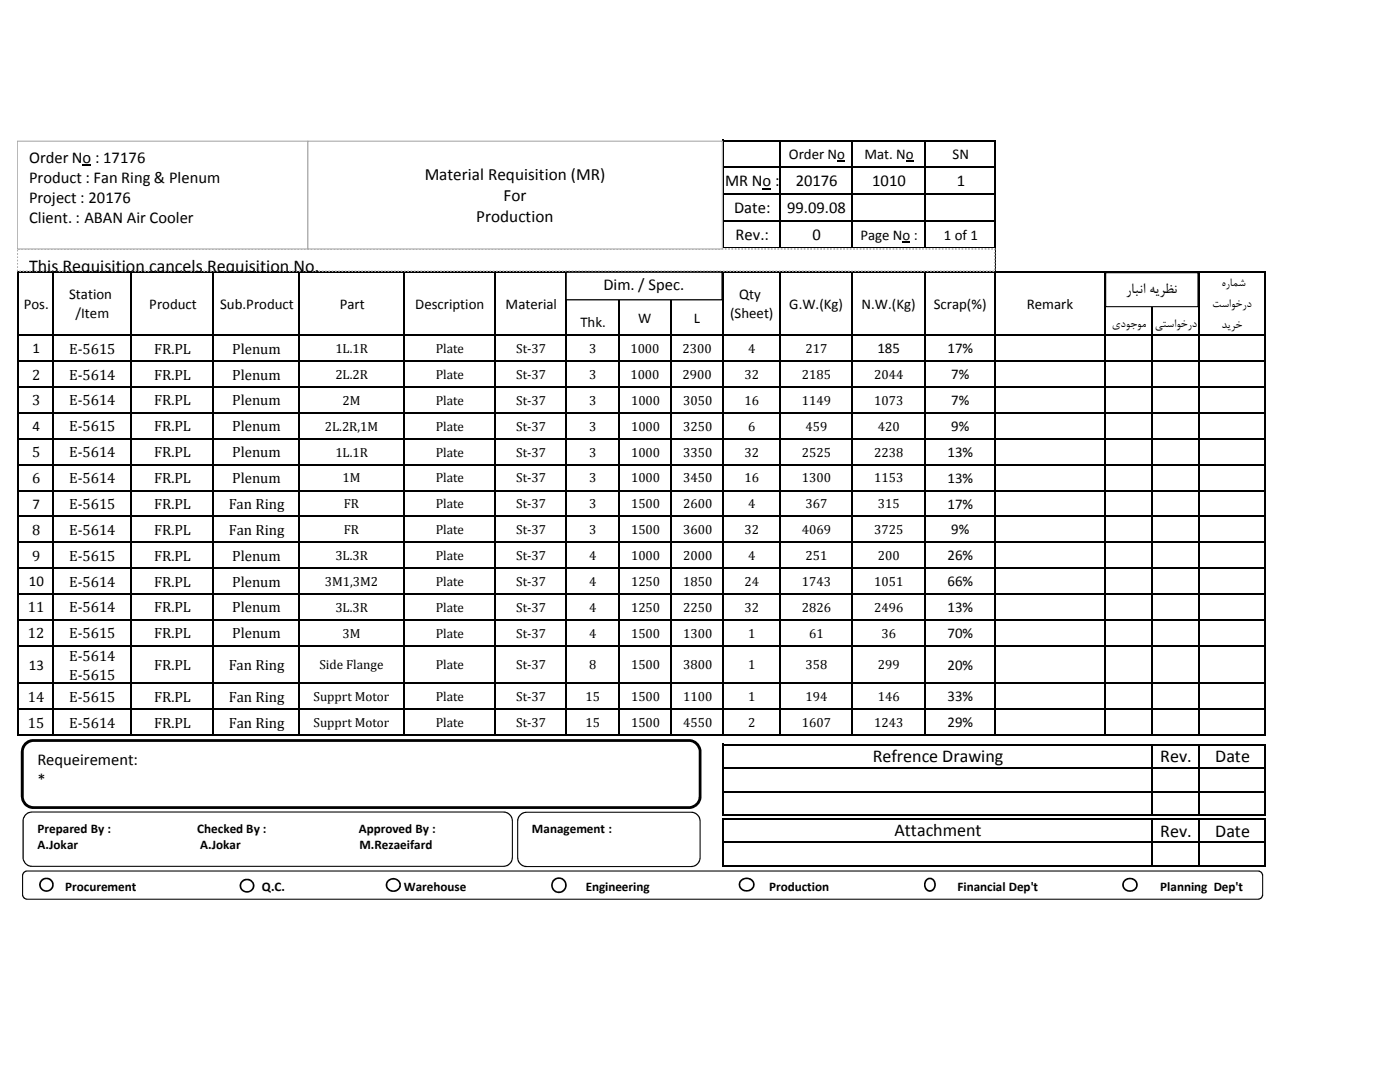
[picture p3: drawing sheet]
<svg xmlns="http://www.w3.org/2000/svg" width="279mm" height="216mm" viewBox="0 0 279 216" stroke-linecap="round" stroke-linejoin="round" font-family="sans-serif">
<path d="M152.2 37.6h1.7v.2h-1.7zM167 32.1h1.6v.2h-1.6zM180.8 32.1h1.6v.2h-1.6zM180.1 48.2h1.6v.2h-1.6z" fill="#000"/>
<g fill="none" stroke="#000" stroke-width=".3">
<path d="M144.3 27.9v21.8M144.4 28h54.4M144.4 33.4h54.4M144.4 38.8h54.4M155.7 28.2v21.5M170 28.2v21.5M184.6 28.2v21.5M198.6 28.2v118.7M3.6 54.1v92.8M3.7 54.3h248.9M10.6 54.4v92.5M26.2 54.4v92.5"/>
<path d="M42.6 54.4v92.5M59.8 54.4v92.5M80.5 54.4v92.5M98.7 54.4v92.5M113.1 54.4v92.5M123.5 54.4v92.5M133.9 54.4v92.5M144.3 54.4v92.5M144.4 44.2h54.4M144.4 49.6h54.4M155.7 54.4v92.5M170 54.4v92.5"/>
<path d="M184.6 54.4v92.5M220.5 54.4v92.5M229.8 54.4v92.5M239.2 54.4v92.5M252.5 54.4v92.5M3.7 66.9h248.9M3.7 72.1h248.9M3.7 77.2h248.9M3.7 82.4h248.9M3.7 87.6h248.9M3.7 92.7h248.9M3.7 97.9h248.9"/>
<path d="M3.7 103.1h248.9M3.7 108.2h248.9M3.7 113.4h248.9M3.7 118.6h248.9M3.7 123.7h248.9M3.7 128.9h248.9M3.7 136.4h248.9M3.7 141.5h248.9M3.7 146.7h248.9M144.3 148.4v14.4M144.4 148.6h108.2M144.4 153.3h108.2"/>
<path d="M144.4 158h108.2M229.8 148.7v14.1M239.2 148.7v14.1M252.5 148.7v14.1M144.3 163.2v9.7M144.4 162.7h108.2M144.4 163.3h108.2M144.4 168h108.2M144.4 172.7h108.2M229.8 163.5v9.4M239.2 163.5v9.4M252.5 163.5v9.4"/>
</g>
<path d="M3.4 49.7h195.1v4.4h-195.1z" fill="#fff"/>
<path d="M3.4 53.8h.2v.3h-.2zM3.4 53.1h.2v.4h-.2zM3.4 52.5h.2v.3h-.2zM3.4 51.8h.2v.4h-.2zM3.4 51.2h.2v.3h-.2zM3.4 50.5h.2v.3h-.2zM3.4 49.9h.2v.3h-.2zM3.6 49.5h.3v.3h-.3zM4.2 49.5h.4v.3h-.4zM4.9 49.5h.3v.3h-.3zM5.5 49.5h.4v.3h-.4zM6.2 49.5h.4v.3h-.4zM6.9 49.5h.3v.3h-.3zM7.5 49.5h.4v.3h-.4zM8.2 49.5h.3v.3h-.3zM8.8 49.5h.4v.3h-.4zM9.5 49.5h.3v.3h-.3zM10.2 49.5h.3v.3h-.3zM10.8 49.5h.3v.3h-.3zM11.5 49.5h.3v.3h-.3zM12.1 49.5h.3v.3h-.3zM12.8 49.5h.3v.3h-.3zM13.4 49.5h.4v.3h-.4zM14.1 49.5h.3v.3h-.3zM14.7 49.5h.4v.3h-.4zM15.4 49.5h.3v.3h-.3zM16 49.5h.4v.3h-.4zM16.7 49.5h.4v.3h-.4zM17.4 49.5h.3v.3h-.3zM18 49.5h.4v.3h-.4zM18.7 49.5h.3v.3h-.3zM19.3 49.5h.4v.3h-.4zM20 49.5h.3v.3h-.3zM20.7 49.5h.3v.3h-.3zM21.3 49.5h.3v.3h-.3zM22 49.5h.3v.3h-.3zM22.6 49.5h.3v.3h-.3zM23.3 49.5h.3v.3h-.3zM23.9 49.5h.4v.3h-.4zM24.6 49.5h.3v.3h-.3zM25.2 49.5h.4v.3h-.4zM25.9 49.5h.3v.3h-.3zM26.5 49.5h.4v.3h-.4zM27.2 49.5h.4v.3h-.4zM27.9 49.5h.3v.3h-.3zM28.5 49.5h.4v.3h-.4zM29.2 49.5h.3v.3h-.3zM29.8 49.5h.4v.3h-.4zM30.5 49.5h.3v.3h-.3zM31.2 49.5h.3v.3h-.3zM31.8 49.5h.3v.3h-.3zM32.5 49.5h.3v.3h-.3zM33.1 49.5h.3v.3h-.3zM33.8 49.5h.3v.3h-.3zM34.4 49.5h.4v.3h-.4zM35.1 49.5h.3v.3h-.3zM35.7 49.5h.4v.3h-.4zM36.4 49.5h.3v.3h-.3zM37 49.5h.4v.3h-.4zM37.7 49.5h.4v.3h-.4zM38.4 49.5h.3v.3h-.3zM39 49.5h.4v.3h-.4zM39.7 49.5h.3v.3h-.3zM40.3 49.5h.4v.3h-.4zM41 49.5h.3v.3h-.3zM41.7 49.5h.3v.3h-.3zM42.3 49.5h.3v.3h-.3zM43 49.5h.3v.3h-.3zM43.6 49.5h.3v.3h-.3zM44.3 49.5h.3v.3h-.3zM44.9 49.5h.4v.3h-.4zM45.6 49.5h.3v.3h-.3zM46.2 49.5h.4v.3h-.4zM46.9 49.5h.3v.3h-.3zM47.5 49.5h.4v.3h-.4zM48.2 49.5h.4v.3h-.4zM48.9 49.5h.3v.3h-.3zM49.5 49.5h.4v.3h-.4zM50.2 49.5h.3v.3h-.3zM50.8 49.5h.4v.3h-.4zM51.5 49.5h.3v.3h-.3zM52.2 49.5h.3v.3h-.3zM52.8 49.5h.3v.3h-.3zM53.5 49.5h.3v.3h-.3zM54.1 49.5h.3v.3h-.3zM54.8 49.5h.3v.3h-.3zM55.4 49.5h.4v.3h-.4zM56.1 49.5h.3v.3h-.3zM56.7 49.5h.4v.3h-.4zM57.4 49.5h.3v.3h-.3zM58 49.5h.4v.3h-.4zM58.7 49.5h.4v.3h-.4zM59.4 49.5h.3v.3h-.3zM60 49.5h.4v.3h-.4zM60.7 49.5h.3v.3h-.3zM61.3 49.5h.4v.3h-.4zM62 49.5h.3v.3h-.3zM62.7 49.5h.3v.3h-.3zM63.3 49.5h.3v.3h-.3zM64 49.5h.3v.3h-.3zM64.6 49.5h.3v.3h-.3zM65.3 49.5h.3v.3h-.3zM65.9 49.5h.4v.3h-.4zM66.6 49.5h.3v.3h-.3zM67.2 49.5h.4v.3h-.4zM67.9 49.5h.3v.3h-.3zM68.5 49.5h.4v.3h-.4zM69.2 49.5h.4v.3h-.4zM69.8 49.5h.4v.3h-.4zM70.5 49.5h.4v.3h-.4zM71.2 49.5h.3v.3h-.3zM71.8 49.5h.4v.3h-.4zM72.5 49.5h.3v.3h-.3zM73.2 49.5h.3v.3h-.3zM73.8 49.5h.3v.3h-.3zM74.5 49.5h.3v.3h-.3zM75.1 49.5h.3v.3h-.3zM75.8 49.5h.3v.3h-.3zM76.4 49.5h.4v.3h-.4zM77.1 49.5h.3v.3h-.3zM77.7 49.5h.4v.3h-.4zM78.4 49.5h.3v.3h-.3zM79 49.5h.4v.3h-.4zM79.7 49.5h.4v.3h-.4zM80.3 49.5h.4v.3h-.4zM81 49.5h.4v.3h-.4zM81.7 49.5h.3v.3h-.3zM82.3 49.5h.4v.3h-.4zM83 49.5h.3v.3h-.3zM83.7 49.5h.3v.3h-.3zM84.3 49.5h.3v.3h-.3zM85 49.5h.3v.3h-.3zM85.6 49.5h.3v.3h-.3zM86.3 49.5h.3v.3h-.3zM86.9 49.5h.3v.3h-.3zM87.6 49.5h.3v.3h-.3zM88.2 49.5h.4v.3h-.4zM88.9 49.5h.3v.3h-.3zM89.5 49.5h.4v.3h-.4zM90.2 49.5h.4v.3h-.4zM90.8 49.5h.4v.3h-.4zM91.5 49.5h.4v.3h-.4zM92.2 49.5h.3v.3h-.3zM92.8 49.5h.4v.3h-.4zM93.5 49.5h.3v.3h-.3zM94.1 49.5h.4v.3h-.4zM94.8 49.5h.3v.3h-.3zM95.5 49.5h.3v.3h-.3zM96.1 49.5h.3v.3h-.3zM96.8 49.5h.3v.3h-.3zM97.4 49.5h.3v.3h-.3zM98.1 49.5h.3v.3h-.3zM98.7 49.5h.4v.3h-.4zM99.4 49.5h.3v.3h-.3zM100 49.5h.4v.3h-.4zM100.7 49.5h.3v.3h-.3zM101.3 49.5h.4v.3h-.4zM102 49.5h.4v.3h-.4zM102.7 49.5h.3v.3h-.3zM103.3 49.5h.4v.3h-.4zM104 49.5h.3v.3h-.3zM104.6 49.5h.4v.3h-.4zM105.3 49.5h.3v.3h-.3zM106 49.5h.3v.3h-.3zM106.6 49.5h.3v.3h-.3zM107.3 49.5h.3v.3h-.3zM107.9 49.5h.3v.3h-.3zM108.6 49.5h.3v.3h-.3zM109.2 49.5h.4v.3h-.4zM109.9 49.5h.3v.3h-.3zM110.5 49.5h.4v.3h-.4zM111.2 49.5h.3v.3h-.3zM111.8 49.5h.4v.3h-.4zM112.5 49.5h.4v.3h-.4zM113.2 49.5h.3v.3h-.3zM113.8 49.5h.4v.3h-.4zM114.5 49.5h.3v.3h-.3zM115.1 49.5h.4v.3h-.4zM115.8 49.5h.3v.3h-.3zM116.5 49.5h.3v.3h-.3zM117.1 49.5h.3v.3h-.3zM117.8 49.5h.3v.3h-.3zM118.4 49.5h.3v.3h-.3zM119.1 49.5h.3v.3h-.3zM119.7 49.5h.4v.3h-.4zM120.4 49.5h.3v.3h-.3zM121 49.5h.4v.3h-.4zM121.7 49.5h.3v.3h-.3zM122.3 49.5h.4v.3h-.4zM123 49.5h.4v.3h-.4zM123.7 49.5h.3v.3h-.3zM124.3 49.5h.4v.3h-.4zM125 49.5h.3v.3h-.3zM125.6 49.5h.4v.3h-.4zM126.3 49.5h.3v.3h-.3zM127 49.5h.3v.3h-.3zM127.6 49.5h.3v.3h-.3zM128.3 49.5h.3v.3h-.3zM128.9 49.5h.3v.3h-.3zM129.6 49.5h.3v.3h-.3zM130.2 49.5h.4v.3h-.4zM130.9 49.5h.3v.3h-.3zM131.5 49.5h.4v.3h-.4zM132.2 49.5h.3v.3h-.3zM132.8 49.5h.4v.3h-.4zM133.5 49.5h.4v.3h-.4zM134.2 49.5h.3v.3h-.3zM134.8 49.5h.4v.3h-.4zM135.5 49.5h.3v.3h-.3zM136.1 49.5h.4v.3h-.4zM136.8 49.5h.3v.3h-.3zM137.5 49.5h.3v.3h-.3zM138.1 49.5h.3v.3h-.3zM138.8 49.5h.3v.3h-.3zM139.4 49.5h.3v.3h-.3zM140.1 49.5h.3v.3h-.3zM140.7 49.5h.4v.3h-.4zM141.4 49.5h.3v.3h-.3zM142 49.5h.4v.3h-.4zM142.7 49.5h.3v.3h-.3zM143.3 49.5h.4v.3h-.4zM144 49.5h.4v.3h-.4zM144.7 49.5h.3v.3h-.3zM145.3 49.5h.4v.3h-.4zM146 49.5h.3v.3h-.3zM146.6 49.5h.4v.3h-.4zM147.3 49.5h.3v.3h-.3zM148 49.5h.3v.3h-.3zM148.6 49.5h.3v.3h-.3zM149.3 49.5h.3v.3h-.3zM149.9 49.5h.3v.3h-.3zM150.6 49.5h.3v.3h-.3zM151.2 49.5h.4v.3h-.4zM151.9 49.5h.3v.3h-.3zM152.5 49.5h.4v.3h-.4zM153.2 49.5h.3v.3h-.3zM153.8 49.5h.4v.3h-.4zM154.5 49.5h.4v.3h-.4zM155.2 49.5h.3v.3h-.3zM155.8 49.5h.4v.3h-.4zM156.5 49.5h.3v.3h-.3zM157.1 49.5h.4v.3h-.4zM157.8 49.5h.3v.3h-.3zM158.5 49.5h.3v.3h-.3zM159.1 49.5h.3v.3h-.3zM159.8 49.5h.3v.3h-.3zM160.4 49.5h.3v.3h-.3zM161.1 49.5h.3v.3h-.3zM161.7 49.5h.4v.3h-.4zM162.4 49.5h.3v.3h-.3zM163 49.5h.4v.3h-.4zM163.7 49.5h.3v.3h-.3zM164.3 49.5h.4v.3h-.4zM165 49.5h.4v.3h-.4zM165.7 49.5h.3v.3h-.3zM166.3 49.5h.4v.3h-.4zM167 49.5h.3v.3h-.3zM167.6 49.5h.4v.3h-.4zM168.3 49.5h.3v.3h-.3zM169 49.5h.3v.3h-.3zM169.6 49.5h.3v.3h-.3zM170.3 49.5h.3v.3h-.3zM170.9 49.5h.3v.3h-.3zM171.6 49.5h.3v.3h-.3zM172.2 49.5h.4v.3h-.4zM172.9 49.5h.3v.3h-.3zM173.5 49.5h.4v.3h-.4zM174.2 49.5h.3v.3h-.3zM174.8 49.5h.4v.3h-.4zM175.5 49.5h.4v.3h-.4zM176.1 49.5h.4v.3h-.4zM176.8 49.5h.4v.3h-.4zM177.5 49.5h.3v.3h-.3zM178.1 49.5h.4v.3h-.4zM178.8 49.5h.3v.3h-.3zM179.5 49.5h.3v.3h-.3zM180.1 49.5h.3v.3h-.3zM180.8 49.5h.3v.3h-.3zM181.4 49.5h.3v.3h-.3zM182.1 49.5h.3v.3h-.3zM182.7 49.5h.3v.3h-.3zM183.4 49.5h.3v.3h-.3zM184 49.5h.4v.3h-.4zM184.7 49.5h.3v.3h-.3zM185.3 49.5h.4v.3h-.4zM186 49.5h.4v.3h-.4zM186.6 49.5h.4v.3h-.4zM187.3 49.5h.4v.3h-.4zM188 49.5h.3v.3h-.3zM188.6 49.5h.4v.3h-.4zM189.3 49.5h.3v.3h-.3zM189.9 49.5h.4v.3h-.4zM190.6 49.5h.3v.3h-.3zM191.3 49.5h.3v.3h-.3zM191.9 49.5h.3v.3h-.3zM192.6 49.5h.3v.3h-.3zM193.2 49.5h.3v.3h-.3zM193.9 49.5h.3v.3h-.3zM194.5 49.5h.4v.3h-.4zM195.2 49.5h.3v.3h-.3zM195.8 49.5h.4v.3h-.4zM196.5 49.5h.3v.3h-.3zM197.1 49.5h.4v.3h-.4zM197.8 49.5h.4v.3h-.4zM198.5 49.5l.1 .1 .1 .4h-.3zM198.4 50.3h.3v.3h-.3zM198.4 50.9h.3v.4h-.3zM198.4 51.6h.3v.3h-.3zM198.4 52.2h.3v.4h-.3zM198.4 52.9h.3v.4h-.3zM198.4 53.6h.3v.3h-.3zM198.1 54h.3v.3h-.3zM197.4 54h.3v.3h-.3zM196.8 54h.3v.3h-.3zM196.1 54h.3v.3h-.3zM195.5 54h.3v.3h-.3zM194.8 54h.3v.3h-.3zM194.1 54h.4v.3h-.4zM193.5 54h.3v.3h-.3zM192.8 54h.4v.3h-.4zM192.2 54h.3v.3h-.3zM191.5 54h.4v.3h-.4zM190.9 54h.3v.3h-.3zM190.2 54h.3v.3h-.3zM189.6 54h.3v.3h-.3zM188.9 54h.3v.3h-.3zM188.3 54h.3v.3h-.3zM187.6 54h.3v.3h-.3zM186.9 54h.3v.3h-.3zM186.3 54h.3v.3h-.3zM185.6 54h.3v.3h-.3zM185 54h.3v.3h-.3zM184.3 54h.3v.3h-.3zM183.6 54h.4v.3h-.4zM183 54h.3v.3h-.3zM182.3 54h.4v.3h-.4zM181.7 54h.3v.3h-.3zM181 54h.4v.3h-.4zM180.4 54h.3v.3h-.3zM179.7 54h.3v.3h-.3zM179.1 54h.3v.3h-.3zM178.4 54h.3v.3h-.3zM177.8 54h.3v.3h-.3zM177.1 54h.3v.3h-.3zM176.4 54h.3v.3h-.3zM175.8 54h.3v.3h-.3zM175.1 54h.3v.3h-.3zM174.5 54h.3v.3h-.3zM173.8 54h.3v.3h-.3zM173.1 54h.4v.3h-.4zM172.5 54h.3v.3h-.3zM171.8 54h.4v.3h-.4zM171.2 54h.3v.3h-.3zM170.5 54h.4v.3h-.4zM169.9 54h.3v.3h-.3zM169.2 54h.3v.3h-.3zM168.6 54h.3v.3h-.3zM167.9 54h.3v.3h-.3zM167.3 54h.3v.3h-.3zM166.6 54h.3v.3h-.3zM165.9 54h.3v.3h-.3zM165.3 54h.3v.3h-.3zM164.6 54h.3v.3h-.3zM164 54h.3v.3h-.3zM163.3 54h.3v.3h-.3zM162.6 54h.4v.3h-.4zM162 54h.3v.3h-.3zM161.3 54h.4v.3h-.4zM160.7 54h.3v.3h-.3zM160 54h.4v.3h-.4zM159.4 54h.3v.3h-.3zM158.7 54h.3v.3h-.3zM158.1 54h.3v.3h-.3zM157.4 54h.3v.3h-.3zM156.8 54h.3v.3h-.3zM156.1 54h.3v.3h-.3zM155.4 54h.3v.3h-.3zM154.8 54h.3v.3h-.3zM154.1 54h.3v.3h-.3zM153.5 54h.3v.3h-.3zM152.8 54h.3v.3h-.3zM152.1 54h.4v.3h-.4zM151.5 54h.3v.3h-.3zM150.8 54h.4v.3h-.4zM150.2 54h.3v.3h-.3zM149.5 54h.4v.3h-.4zM148.9 54h.3v.3h-.3zM148.2 54h.3v.3h-.3zM147.6 54h.3v.3h-.3zM146.9 54h.3v.3h-.3zM146.3 54h.3v.3h-.3zM145.6 54h.3v.3h-.3zM144.9 54h.3v.3h-.3zM144.3 54h.3v.3h-.3zM143.6 54h.3v.3h-.3zM143 54h.3v.3h-.3zM142.3 54h.3v.3h-.3zM141.6 54h.4v.3h-.4zM141 54h.3v.3h-.3zM140.3 54h.4v.3h-.4zM139.7 54h.3v.3h-.3zM139 54h.4v.3h-.4zM138.4 54h.3v.3h-.3zM137.7 54h.3v.3h-.3zM137.1 54h.3v.3h-.3zM136.4 54h.3v.3h-.3zM135.8 54h.3v.3h-.3zM135.1 54h.3v.3h-.3zM134.5 54h.2v.3h-.2zM133.8 54h.3v.3h-.3zM133.1 54h.3v.3h-.3zM132.5 54h.3v.3h-.3zM131.8 54h.3v.3h-.3zM131.1 54h.4v.3h-.4zM130.5 54h.3v.3h-.3zM129.8 54h.4v.3h-.4zM129.2 54h.3v.3h-.3zM128.5 54h.4v.3h-.4zM127.9 54h.3v.3h-.3zM127.2 54h.4v.3h-.4zM126.6 54h.3v.3h-.3zM125.9 54h.3v.3h-.3zM125.3 54h.3v.3h-.3zM124.6 54h.3v.3h-.3zM124 54h.2v.3h-.2zM123.3 54h.3v.3h-.3zM122.6 54h.3v.3h-.3zM122 54h.3v.3h-.3zM121.3 54h.3v.3h-.3zM120.6 54h.4v.3h-.4zM120 54h.3v.3h-.3zM119.3 54h.4v.3h-.4zM118.7 54h.3v.3h-.3zM118 54h.4v.3h-.4zM117.4 54h.3v.3h-.3zM116.7 54h.4v.3h-.4zM116.1 54h.3v.3h-.3zM115.4 54h.3v.3h-.3zM114.8 54h.3v.3h-.3zM114.1 54h.3v.3h-.3zM113.5 54h.2v.3h-.2zM112.8 54h.3v.3h-.3zM112.1 54h.3v.3h-.3zM111.5 54h.3v.3h-.3zM110.8 54h.3v.3h-.3zM110.2 54h.3v.3h-.3zM109.5 54h.3v.3h-.3zM108.8 54h.4v.3h-.4zM108.2 54h.3v.3h-.3zM107.5 54h.4v.3h-.4zM106.9 54h.3v.3h-.3zM106.2 54h.4v.3h-.4zM105.6 54h.3v.3h-.3zM104.9 54h.3v.3h-.3zM104.3 54h.3v.3h-.3zM103.6 54h.3v.3h-.3zM103 54h.3v.3h-.3zM102.3 54h.3v.3h-.3zM101.6 54h.3v.3h-.3zM101 54h.3v.3h-.3zM100.3 54h.3v.3h-.3zM99.7 54h.3v.3h-.3zM99 54h.3v.3h-.3zM98.3 54h.4v.3h-.4zM97.7 54h.3v.3h-.3zM97 54h.4v.3h-.4zM96.4 54h.3v.3h-.3zM95.7 54h.4v.3h-.4zM95.1 54h.3v.3h-.3zM94.4 54h.3v.3h-.3zM93.8 54h.3v.3h-.3zM93.1 54h.3v.3h-.3zM92.5 54h.3v.3h-.3zM91.8 54h.3v.3h-.3zM91.1 54h.3v.3h-.3zM90.5 54h.3v.3h-.3zM89.8 54h.3v.3h-.3zM89.2 54h.3v.3h-.3zM88.5 54h.3v.3h-.3zM87.8 54h.4v.3h-.4zM87.2 54h.3v.3h-.3zM86.5 54h.4v.3h-.4zM85.9 54h.3v.3h-.3zM85.2 54h.4v.3h-.4zM84.6 54h.3v.3h-.3zM83.9 54h.3v.3h-.3zM83.3 54h.3v.3h-.3zM82.6 54h.3v.3h-.3zM82 54h.3v.3h-.3zM81.3 54h.3v.3h-.3zM80.6 54h.3v.3h-.3zM80 54h.3v.3h-.3zM79.3 54h.3v.3h-.3zM78.7 54h.3v.3h-.3zM78 54h.3v.3h-.3zM77.3 54h.4v.3h-.4zM76.7 54h.3v.3h-.3zM76 54h.4v.3h-.4zM75.4 54h.3v.3h-.3zM74.7 54h.4v.3h-.4zM74.1 54h.3v.3h-.3zM73.4 54h.3v.3h-.3zM72.8 54h.3v.3h-.3zM72.1 54h.3v.3h-.3zM71.5 54h.3v.3h-.3zM70.8 54h.3v.3h-.3zM70.1 54h.3v.3h-.3zM69.5 54h.3v.3h-.3zM68.8 54h.3v.3h-.3zM68.2 54h.3v.3h-.3zM67.5 54h.3v.3h-.3zM66.8 54h.4v.3h-.4zM66.2 54h.3v.3h-.3zM65.5 54h.4v.3h-.4zM64.9 54h.3v.3h-.3zM64.2 54h.4v.3h-.4zM63.6 54h.3v.3h-.3zM62.9 54h.3v.3h-.3zM62.3 54h.3v.3h-.3zM61.6 54h.3v.3h-.3zM61 54h.3v.3h-.3zM60.3 54h.3v.3h-.3zM59.6 54h.3v.3h-.3zM59 54h.3v.3h-.3zM58.3 54h.3v.3h-.3zM57.7 54h.3v.3h-.3zM57 54h.3v.3h-.3zM56.3 54h.4v.3h-.4zM55.7 54h.3v.3h-.3zM55 54h.4v.3h-.4zM54.4 54h.3v.3h-.3zM53.7 54h.4v.3h-.4zM53.1 54h.3v.3h-.3zM52.4 54h.3v.3h-.3zM51.8 54h.3v.3h-.3zM51.1 54h.3v.3h-.3zM50.5 54h.3v.3h-.3zM49.8 54h.3v.3h-.3zM49.1 54h.3v.3h-.3zM48.5 54h.3v.3h-.3zM47.8 54h.3v.3h-.3zM47.2 54h.3v.3h-.3zM46.5 54h.3v.3h-.3zM45.8 54h.4v.3h-.4zM45.2 54h.3v.3h-.3zM44.5 54h.4v.3h-.4zM43.9 54h.3v.3h-.3zM43.2 54h.4v.3h-.4zM42.6 54h.3v.3h-.3zM41.9 54h.3v.3h-.3zM41.3 54h.3v.3h-.3zM40.6 54h.3v.3h-.3zM40 54h.3v.3h-.3zM39.3 54h.3v.3h-.3zM38.7 54h.2v.3h-.2zM38 54h.3v.3h-.3zM37.3 54h.3v.3h-.3zM36.7 54h.3v.3h-.3zM36 54h.3v.3h-.3zM35.3 54h.4v.3h-.4zM34.7 54h.3v.3h-.3zM34 54h.4v.3h-.4zM33.4 54h.3v.3h-.3zM32.7 54h.4v.3h-.4zM32.1 54h.3v.3h-.3zM31.4 54h.3v.3h-.3zM30.8 54h.3v.3h-.3zM30.1 54h.3v.3h-.3zM29.5 54h.3v.3h-.3zM28.8 54h.3v.3h-.3zM28.2 54h.2v.3h-.2zM27.5 54h.3v.3h-.3zM26.8 54h.3v.3h-.3zM26.2 54h.3v.3h-.3zM25.5 54h.3v.3h-.3zM24.8 54h.4v.3h-.4zM24.2 54h.3v.3h-.3zM23.5 54h.4v.3h-.4zM22.9 54h.3v.3h-.3zM22.2 54h.4v.3h-.4zM21.6 54h.3v.3h-.3zM20.9 54h.4v.3h-.4zM20.3 54h.3v.3h-.3zM19.6 54h.3v.3h-.3zM19 54h.3v.3h-.3zM18.3 54h.3v.3h-.3zM17.7 54h.2v.3h-.2zM17 54h.3v.3h-.3zM16.3 54h.3v.3h-.3zM15.7 54h.3v.3h-.3zM15 54h.3v.3h-.3zM14.4 54h.3v.3h-.3zM13.7 54h.3v.3h-.3zM13 54h.4v.3h-.4zM12.4 54h.3v.3h-.3zM11.7 54h.4v.3h-.4zM11.1 54h.3v.3h-.3zM10.4 54h.4v.3h-.4zM9.8 54h.3v.3h-.3zM9.1 54h.3v.3h-.3zM8.5 54h.3v.3h-.3zM7.8 54h.3v.3h-.3zM7.2 54h.3v.3h-.3zM6.5 54h.3v.3h-.3zM5.8 54h.3v.3h-.3zM5.2 54h.3v.3h-.3zM4.5 54h.3v.3h-.3zM3.9 54h.3v.3h-.3zM3.4 54l.1 .3z" fill="#a6a6a6"/>
<path d="M3.4 28.2h58v21.5h-58z" fill="#fff"/>
<path d="M3.4 28.1h58.1v21.7h-58.1zM3.4 28.3l.2-.1v21.5l-.2-.1h58l-.1 .1v-21.5l.1 .1z" fill="#a6a6a6"/>
<path d="M16.5 32.9h1.7v.2h-1.7z" fill="#000"/>
<path d="M61.4 28.2h82.7v21.5h-82.7z" fill="#fff"/>
<path d="M61.4 28.1h82.7l.2 .1v21.5l-.2 .1h-82.7zM61.4 28.3l.2-.1v21.5l-.2-.1h82.7v.1v-21.5v.1z" fill="#a6a6a6"/>
<path d="M220.6 54.4h18.5v6.8h-18.5z" fill="#fff"/>
<path d="M220.6 54.3h18.5l.1 .1v6.9h-18.6l-.1-.1zM220.6 54.5l.2-.1v6.8l-.2-.1h18.5l-.1 .1v-6.8l.1 .1z" fill="#000"/>
<path d="M113 54.3h31.1v5.5h-31.1z" fill="#fff"/>
<path d="M112.9 54.2h31.2l.1 .1v5.5l-.1 .1h-31.1l-.1-.1zM113 54.4l.1-.1v5.5l-.1-.1h31.1l-.1 .1v-5.5l.1 .1z" fill="#000"/>
<path d="M5.1 148.4l1-.6 .6-.1h130.8a2.22 2.22 0 0 1 2.2 2.3v8.9a2.19 2.19 0 0 1-2.2 2.2h-130.8a2.22 2.22 0 0 1-2.3-2.2v-8.9l.1-.6z" fill-rule="evenodd" fill="#fff"/>
<path d="M4.8 148.3a2.36 2.36 0 0 1 1.9-.8h131.1a2.54 2.54 0 0 1 2.2 2.2v9.5a2.54 2.54 0 0 1-2.2 2.2h-131.4a2.54 2.54 0 0 1-2.3-2.5v-8.9l.2-.7zM5.3 148.6l-.6 1.2v9.1a1.95 1.95 0 0 0 2 2h131a2 2 0 0 0 1.7-2v-9.1a2.07 2.07 0 0 0-1.7-1.8h-131l-.7 .2z" fill="#000"/>
<path d="M5.1 162.6l.8-.5 .5-.1h94.1a1.83 1.83 0 0 1 1.7 1.8v7.3a1.79 1.79 0 0 1-1.7 1.7h-94.1a1.79 1.79 0 0 1-1.8-1.7v-7.3l.1-.4z" fill-rule="evenodd" fill="#fff"/>
<path d="M5 162.5l.6-.4 .6-.2h94.6a2 2 0 0 1 1.6 1.7v7.6a1.91 1.91 0 0 1-1.7 1.8h-94.7l-1-.6-.4-.6-.1-.5v-7.6l.1-.6zM5.2 162.6l-.5 .9v7.9l.3 .6 .5 .5 .9 .3h94.1l.6-.2 .5-.3 .4-.6 .2-.6-.1-7.6-.2-.6-.5-.5-.9-.3h-94.1l-.6 .2z" fill="#000"/>
<path d="M103.8 162.6l.8-.5h.5h32.8a1.83 1.83 0 0 1 1.8 1.8v7.2a1.79 1.79 0 0 1-1.8 1.8h-32.8a1.83 1.83 0 0 1-1.8-1.8v-7.2l.1-.5z" fill-rule="evenodd" fill="#fff"/>
<path d="M103.8 162.5l.6-.4 .5-.1h33.4l.7 .3a1.89 1.89 0 0 1 .8 1.4v7.6a1.92 1.92 0 0 1-1.7 1.7h-33.4a1.95 1.95 0 0 1-1.5-1.9v-7.6zM103.9 162.7l-.4 .5-.1 .7v7.2l.3 .9 .9 .7 33.3 .1 .7-.1a1.97 1.97 0 0 0 1-1.6v-7.2l-.1-.6-.4-.6-.8-.5h-33.2l-.6 .1z" fill="#000"/>
<path d="M4.8 174.1l.7-.3h245.5a.92 .92 0 0 1 1 1v3.7a.89 .89 0 0 1-1 .9h-245.5a.92 .92 0 0 1-1-.9v-3.7z" fill-rule="evenodd" fill="#fff"/>
<path d="M4.6 174.1l.6-.4h246.1l.6 .4 .2 .4v4.2a1.03 1.03 0 0 1-.8 .8h-246.1l-.6-.4-.2-.4v-4.2zM4.9 174.2l-.3 .6v3.7l.3 .6 .6 .2h245.5a.87 .87 0 0 0 .9-.8l-.1-3.9a.81 .81 0 0 0-.8-.7h-245.5z" fill="#000"/>
<circle cx="9.2" cy="176.5" r="1.29" fill="#fff"/>
<path d="M7.8 176.5a1.46 1.46 0 0 1 2.9 0 1.46 1.46 0 0 1-2.9 0zM8.1 176.5a1.15 1.15 0 0 0 2.3 0 1.15 1.15 0 0 0-2.3 0z" fill="#000"/>
<path d="M48.2 176a1.32 1.32 0 0 1 2-.2 1.32 1.32 0 0 1 0 1.9 1.32 1.32 0 0 1-2-.2 1.16 1.16 0 0 1 0-1.5z" fill-rule="evenodd" fill="#fff"/>
<path d="M47.8 176.7a1.46 1.46 0 0 1 2.9 0 1.46 1.46 0 0 1-2.9 0zM48.2 176.7a1.12 1.12 0 0 0 2.2 0 1.12 1.12 0 0 0-2.2 0z" fill="#000"/>
<path d="M77.4 175.8a1.32 1.32 0 0 1 1.8-.3 1.32 1.32 0 0 1 .4 1.8 1.32 1.32 0 0 1-1.8 .3 1.32 1.32 0 0 1-.4-1.8z" fill-rule="evenodd" fill="#fff"/>
<path d="M77.3 175.8a1.61 1.61 0 0 1 2.7 .5v.6a1.53 1.53 0 0 1-1.7 1.1 1.53 1.53 0 0 1-1.3-1.7zM77.6 175.8l-.2 .3-.1 .7 .5 .7 .7 .2 .5-.1 .5-.4 .2-.8-.5-.7-.9-.2z" fill="#000"/>
<path d="M224.4 175.8a1.35 1.35 0 0 1 1.8-.3 1.35 1.35 0 0 1 .4 1.8 1.35 1.35 0 0 1-1.8 .3 1.35 1.35 0 0 1-.4-1.8z" fill-rule="evenodd" fill="#fff"/>
<path d="M224.4 175.5a1.81 1.81 0 0 1 2-.1 1.37 1.37 0 0 1 .5 1.7 1.7 1.7 0 0 1-2.5 .5 1.39 1.39 0 0 1-.2-1.8zM224.3 176.6a1.2 1.2 0 0 0 2.4 0 1.2 1.2 0 0 0-2.4 0z" fill="#000"/>
<circle cx="111.6" cy="176.6" r="1.41" fill="#fff"/>
<path d="M110 176.6a1.58 1.58 0 0 1 3.1 0 1.58 1.58 0 0 1-3.1 0zM110.3 176.6a1.26 1.26 0 0 0 2.5 0 1.26 1.26 0 0 0-2.5 0z" fill="#000"/>
<path d="M185 175.5a1.1 1.1 0 0 1 1.3 .1 1.1 1.1 0 0 1 .3 1.3 1.03 1.03 0 0 1-1.3 .9 1.03 1.03 0 0 1-.8-1.3l.1-.4z" fill-rule="evenodd" fill="#fff"/>
<path d="M184.7 175.5a1.14 1.14 0 0 1 1.3-.3 1.14 1.14 0 0 1 .7 1.1l.1 .5a1.2 1.2 0 0 1-1.4 1.2 1.2 1.2 0 0 1-1-1.5zM185.1 175.6l-.4 .7 .1 .7 .5 .5h.6l.5-.5v-.9l-.5-.6-.4-.1z" fill="#000"/>
<path d="M147.8 175.8a1.38 1.38 0 0 1 1.9-.4 1.38 1.38 0 0 1 .5 1.9 1.38 1.38 0 0 1-1.9 .3 1.38 1.38 0 0 1-.5-1.8z" fill-rule="evenodd" fill="#fff"/>
<path d="M147.7 175.7a1.78 1.78 0 0 1 2.6 0 1.44 1.44 0 0 1 0 1.7 1.44 1.44 0 0 1-1.6 .5 1.37 1.37 0 0 1-1-2.2zM148.1 175.8l-.4 .5v.4l.6 .7 1 .2 .4-.2 .5-.4v-.9l-.5-.5-1-.2z" fill="#000"/>
<g font-size="3.6">
<text x="5.8" y="54.3">This Requisition cancels Requisition No.</text>
<text x="174.2" y="152">Refrence Drawing</text>
<text x="231.6" y="152.1">Rev.</text>
<text x="242.5" y="152.1">Date</text>
<text x="178.5" y="166.8">Attachment</text>
<text x="231.6" y="166.9">Rev.</text>
<text x="242.5" y="166.9">Date</text>
</g>
<g font-size="3.4">
<text x="84.8" y="35.9">Material Requisition (MR)</text>
<text x="100.5" y="40.1">For</text>
<text x="95" y="44.3">Production</text>
</g>
<g font-size="3.3">
<text x="5.8" y="32.5">Order No : 17176</text>
<text x="5.8" y="40.5">Project : 20176</text>
<text x="5.8" y="36.4">Product : Fan Ring &amp; Plenum</text>
<text x="144.7" y="37.2">MR No :</text>
<text x="158.8" y="37.2">20176</text>
<text x="174.1" y="37.2">1010</text>
<text x="190.9" y="37.2">1</text>
<text x="5.8" y="44.5">Client. : ABAN Air Cooler</text>
<text x="146.5" y="42.6">Date:</text>
<text x="146.8" y="48">Rev.:</text>
<text x="157.1" y="42.6">99.09.08</text>
<text x="162.2" y="48">0</text>
<text x="120.4" y="57.8">Dim. / Spec.</text>
<text x="224.7" y="58.5">رابان ه</text>
<text x="230.7" y="58.5">يرظن</text>
<text x="7.5" y="152.7">Requeirement:</text>
<text x="7.5" y="156.7">*</text>
</g>
<g font-size="3">
<text x="157.4" y="31.7">Order No</text>
<text x="172.5" y="31.7">Mat. No</text>
<text x="190.1" y="31.7">SN</text>
<text x="171.7" y="47.9">Page No :</text>
<text x="188.4" y="47.9">1 of 1</text>
<text x="13.8" y="59.6">Station</text>
<text x="147.5" y="59.6">Qty</text>
<text x="4.7" y="61.6">Pos.</text>
<text x="15.1" y="63.5">/Item</text>
<text x="29.8" y="61.6">Product</text>
<text x="43.9" y="61.6">Sub.Product</text>
<text x="67.8" y="61.6">Part</text>
<text x="82.9" y="61.6">Description</text>
<text x="100.9" y="61.6">Material</text>
<text x="115.8" y="65.2">Thk.</text>
<text x="127.4" y="64.5">W</text>
<text x="138.5" y="64.5">L</text>
<text x="145.7" y="63.5">(Sheet)</text>
<text x="157.5" y="61.6">G.W.(Kg)</text>
<text x="172" y="61.6">N.W.(Kg)</text>
<text x="186.4" y="61.6">Scrap(%)</text>
<text x="204.9" y="61.6">Remark</text>
<text x="6.5" y="70.5">1</text>
<text x="13.8" y="70.6">E‐5615</text>
<text x="30.8" y="70.6">FR.PL</text>
<text x="46.4" y="70.6">Plenum</text>
<text x="175.1" y="70.5">185</text>
<text x="189.1" y="70.5">17%</text>
<text x="6.4" y="75.7">2</text>
<text x="13.8" y="75.7">E‐5614</text>
<text x="30.8" y="75.7">FR.PL</text>
<text x="46.4" y="75.7">Plenum</text>
<text x="189.8" y="75.6">7%</text>
<text x="6.4" y="80.9">3</text>
<text x="13.8" y="80.9">E‐5614</text>
<text x="30.8" y="80.9">FR.PL</text>
<text x="46.4" y="80.9">Plenum</text>
<text x="189.8" y="80.8">7%</text>
<text x="6.5" y="86">4</text>
<text x="13.8" y="86.1">E‐5615</text>
<text x="30.8" y="86.1">FR.PL</text>
<text x="46.4" y="86.1">Plenum</text>
<text x="189.8" y="86">9%</text>
<text x="6.4" y="91.2">5</text>
<text x="13.8" y="91.2">E‐5614</text>
<text x="30.8" y="91.2">FR.PL</text>
<text x="46.4" y="91.2">Plenum</text>
<text x="189.1" y="91.1">13%</text>
<text x="6.4" y="96.4">6</text>
<text x="6.5" y="101.5">7</text>
<text x="13.8" y="101.6">E‐5615</text>
<text x="13.8" y="96.4">E‐5614</text>
<text x="30.8" y="101.6">FR.PL</text>
<text x="30.8" y="96.4">FR.PL</text>
<text x="45.6" y="101.6">Fan Ring</text>
<text x="46.4" y="96.4">Plenum</text>
<text x="189.1" y="96.3">13%</text>
<text x="189.1" y="101.5">17%</text>
<text x="6.4" y="106.7">8</text>
<text x="13.8" y="106.7">E‐5614</text>
<text x="30.8" y="106.7">FR.PL</text>
<text x="45.6" y="106.7">Fan Ring</text>
<text x="189.8" y="106.6">9%</text>
<text x="6.4" y="111.9">9</text>
<text x="13.8" y="111.9">E‐5615</text>
<text x="30.8" y="111.9">FR.PL</text>
<text x="46.4" y="111.9">Plenum</text>
<text x="189.1" y="111.8">26%</text>
<text x="5.8" y="117">10</text>
<text x="13.8" y="117.1">E‐5614</text>
<text x="30.8" y="117.1">FR.PL</text>
<text x="46.4" y="117.1">Plenum</text>
<text x="189.1" y="117">66%</text>
<text x="5.6" y="122.2">11</text>
<text x="13.8" y="122.2">E‐5614</text>
<text x="30.8" y="122.2">FR.PL</text>
<text x="46.4" y="122.2">Plenum</text>
<text x="189.1" y="122.1">13%</text>
<text x="5.6" y="127.4">12</text>
<text x="13.8" y="131.8">E‐5614</text>
<text x="13.8" y="127.4">E‐5615</text>
<text x="30.8" y="127.4">FR.PL</text>
<text x="46.4" y="127.4">Plenum</text>
<text x="189.1" y="127.3">70%</text>
<text x="5.8" y="133.6">13</text>
<text x="13.8" y="135.6">E‐5615</text>
<text x="30.8" y="133.7">FR.PL</text>
<text x="45.6" y="133.7">Fan Ring</text>
<text x="189.1" y="133.6">20%</text>
<text x="5.6" y="140">14</text>
<text x="13.8" y="140">E‐5615</text>
<text x="30.8" y="140">FR.PL</text>
<text x="45.6" y="140">Fan Ring</text>
<text x="189.1" y="140">33%</text>
<text x="5.6" y="145.2">15</text>
<text x="13.8" y="145.2">E‐5614</text>
<text x="30.8" y="145.2">FR.PL</text>
<text x="45.6" y="145.2">Fan Ring</text>
<text x="189.1" y="145.1">29%</text>
</g>
<g font-size="2.6">
<text x="243.8" y="57">هرامش</text>
<text x="221.9" y="65.2">يدوجوم</text>
<text x="230.5" y="65.2">يتساوخرد</text>
<text x="241.9" y="61.2">تساوخرد</text>
<text x="243.8" y="65.4">ديرخ</text>
<text x="66.9" y="70.4">1L.1R</text>
<text x="87" y="70.4">Plate</text>
<text x="103" y="70.4">St‐37</text>
<text x="117.6" y="70.4">3</text>
<text x="125.8" y="70.4">1000</text>
<text x="136.2" y="70.4">2300</text>
<text x="149.3" y="70.4">4</text>
<text x="160.7" y="70.4">217</text>
<text x="66.9" y="75.6">2L.2R</text>
<text x="87" y="75.6">Plate</text>
<text x="103" y="75.6">St‐37</text>
<text x="117.6" y="75.6">3</text>
<text x="125.8" y="75.6">1000</text>
<text x="136.2" y="75.6">2900</text>
<text x="148.6" y="75.6">32</text>
<text x="160" y="75.6">2185</text>
<text x="174.5" y="75.6">2044</text>
<text x="68.4" y="80.8">2M</text>
<text x="87" y="80.8">Plate</text>
<text x="103" y="80.8">St‐37</text>
<text x="117.6" y="80.8">3</text>
<text x="125.9" y="80.8">1000</text>
<text x="136.4" y="80.8">3050</text>
<text x="148.6" y="80.8">16</text>
<text x="160" y="80.8">1149</text>
<text x="174.5" y="80.8">1073</text>
<text x="64.9" y="85.9">2L.2R,1M</text>
<text x="87" y="85.9">Plate</text>
<text x="103" y="85.9">St‐37</text>
<text x="117.6" y="85.9">3</text>
<text x="125.9" y="85.9">1000</text>
<text x="136.4" y="85.9">3250</text>
<text x="149.3" y="85.9">6</text>
<text x="160.7" y="85.9">459</text>
<text x="175.2" y="85.9">420</text>
<text x="66.9" y="91.1">1L.1R</text>
<text x="87" y="91.1">Plate</text>
<text x="103" y="91.1">St‐37</text>
<text x="117.6" y="91.1">3</text>
<text x="125.9" y="91.1">1000</text>
<text x="136.4" y="91.1">3350</text>
<text x="148.6" y="91.1">32</text>
<text x="160" y="91.1">2525</text>
<text x="174.5" y="91.1">2238</text>
<text x="68.4" y="96.3">1M</text>
<text x="68.6" y="101.4">FR</text>
<text x="87" y="96.3">Plate</text>
<text x="87" y="101.4">Plate</text>
<text x="103" y="96.3">St‐37</text>
<text x="103" y="101.4">St‐37</text>
<text x="117.6" y="96.3">3</text>
<text x="117.6" y="101.4">3</text>
<text x="125.9" y="96.3">1000</text>
<text x="125.9" y="101.4">1500</text>
<text x="136.4" y="96.3">3450</text>
<text x="136.4" y="101.4">2600</text>
<text x="148.6" y="96.3">16</text>
<text x="149.3" y="101.4">4</text>
<text x="160" y="96.3">1300</text>
<text x="160.7" y="101.4">367</text>
<text x="174.5" y="96.3">1153</text>
<text x="175.2" y="101.4">315</text>
<text x="68.6" y="106.6">FR</text>
<text x="87" y="106.6">Plate</text>
<text x="103" y="106.6">St‐37</text>
<text x="117.6" y="106.6">3</text>
<text x="125.9" y="106.6">1500</text>
<text x="136.4" y="106.6">3600</text>
<text x="148.6" y="106.6">32</text>
<text x="160" y="106.6">4069</text>
<text x="174.5" y="106.6">3725</text>
<text x="66.9" y="111.8">3L.3R</text>
<text x="87" y="111.8">Plate</text>
<text x="103" y="111.8">St‐37</text>
<text x="117.6" y="111.8">4</text>
<text x="125.9" y="111.8">1000</text>
<text x="136.4" y="111.8">2000</text>
<text x="149.3" y="111.8">4</text>
<text x="160.7" y="111.8">251</text>
<text x="175.2" y="111.8">200</text>
<text x="64.9" y="116.9">3M1,3M2</text>
<text x="87" y="116.9">Plate</text>
<text x="103" y="116.9">St‐37</text>
<text x="117.6" y="116.9">4</text>
<text x="125.9" y="116.9">1250</text>
<text x="136.4" y="116.9">1850</text>
<text x="148.6" y="116.9">24</text>
<text x="160" y="116.9">1743</text>
<text x="174.5" y="116.9">1051</text>
<text x="66.9" y="122.1">3L.3R</text>
<text x="87" y="122.1">Plate</text>
<text x="103" y="122.1">St‐37</text>
<text x="117.6" y="122.1">4</text>
<text x="125.9" y="122.1">1250</text>
<text x="136.4" y="122.1">2250</text>
<text x="148.6" y="122.1">32</text>
<text x="160" y="122.1">2826</text>
<text x="174.5" y="122.1">2496</text>
<text x="68.4" y="127.3">3M</text>
<text x="87" y="127.3">Plate</text>
<text x="103" y="127.3">St‐37</text>
<text x="117.6" y="127.3">4</text>
<text x="125.9" y="127.3">1500</text>
<text x="136.4" y="127.3">1300</text>
<text x="149.3" y="127.3">1</text>
<text x="161.5" y="127.3">61</text>
<text x="175.9" y="127.3">36</text>
<text x="63.8" y="133.6">Side Flange</text>
<text x="87" y="133.6">Plate</text>
<text x="103" y="133.6">St‐37</text>
<text x="117.6" y="133.6">8</text>
<text x="125.9" y="133.6">1500</text>
<text x="136.4" y="133.6">3800</text>
<text x="149.3" y="133.6">1</text>
<text x="160.7" y="133.6">358</text>
<text x="175.2" y="133.6">299</text>
<text x="62.6" y="139.9">Supprt Motor</text>
<text x="87" y="139.9">Plate</text>
<text x="103" y="139.9">St‐37</text>
<text x="116.8" y="139.9">15</text>
<text x="125.9" y="139.9">1500</text>
<text x="136.4" y="139.9">1100</text>
<text x="149.3" y="139.9">1</text>
<text x="160.7" y="139.9">194</text>
<text x="175.2" y="139.9">146</text>
<text x="62.6" y="145.1">Supprt Motor</text>
<text x="87" y="145.1">Plate</text>
<text x="103" y="145.1">St‐37</text>
<text x="116.8" y="145.1">15</text>
<text x="125.9" y="145.1">1500</text>
<text x="136.4" y="145.1">4550</text>
<text x="149.3" y="145.1">2</text>
<text x="160" y="145.1">1607</text>
<text x="174.5" y="145.1">1243</text>
<text x="7.5" y="166.2">Prepared By :</text>
<text x="39.4" y="166.2">Checked By :</text>
<text x="71.6" y="166.2">Approved By :</text>
<text x="106.2" y="166.2">Management :</text>
<text x="7.5" y="169.4">A.Jokar</text>
<text x="39.9" y="169.4">A.Jokar</text>
<text x="71.7" y="169.4">M.Rezaeifard</text>
<text x="13" y="177.7">Procurement</text>
<text x="52.3" y="177.7">Q.C.</text>
<text x="80.6" y="177.7">Warehouse</text>
<text x="116.9" y="177.7">Engineering</text>
<text x="153.5" y="177.7">Production</text>
<text x="191.1" y="177.7">Financial Dep't</text>
<text x="231.6" y="177.7">Planning Dep't</text>
</g>
</svg>
